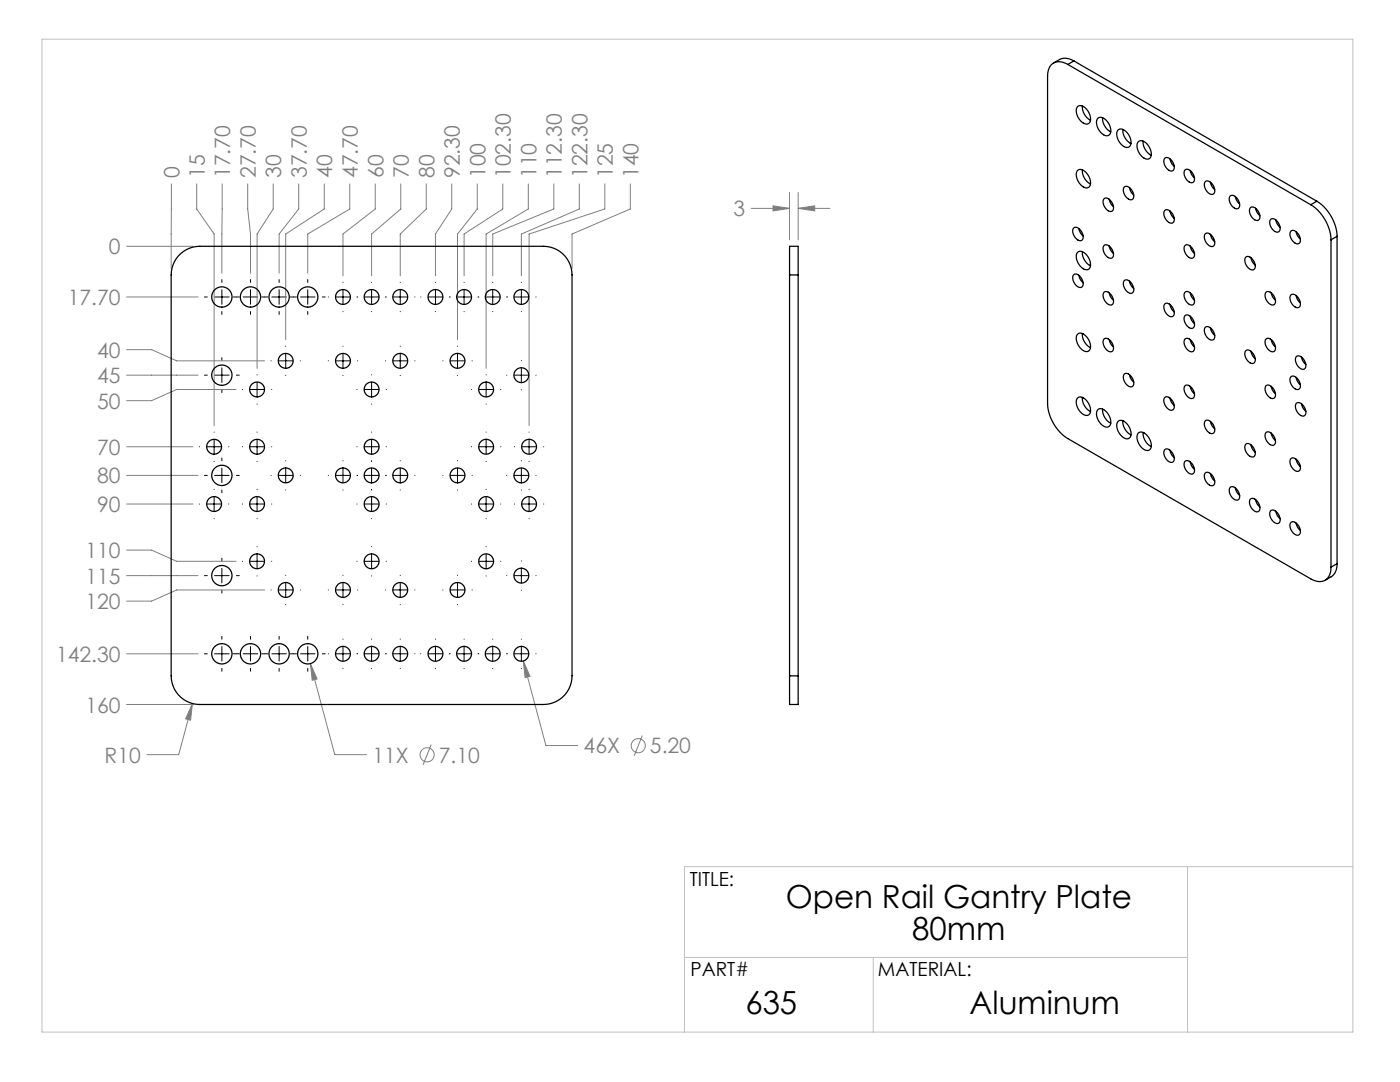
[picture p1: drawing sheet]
<svg xmlns="http://www.w3.org/2000/svg" width="279mm" height="216mm" viewBox="0 0 279 216" stroke-linecap="round" stroke-linejoin="round" font-family="sans-serif">
<g fill="none" stroke="#808080" stroke-width=".2">
<path d="M34.2 36.7v16.9M39.3 36.7v5l3.4 5v38.2M44.3 36.7v17.8M49.4 36.7v5l.6 5v7.8M54.5 36.7v5l-3.2 5v26.8M59.6 36.7v5l-3.9 5v7.8M64.7 36.7v5l-7.7 5v21.1M69.8 36.7v5l-8.4 5v7.8M74.9 36.7v5l-6.5 5v8.4M80 36.7v5l-5.8 5v8.4M85.1 36.7v5l-5.2 5v8.4M90.2 36.7v5l-3.3 5v8.4"/>
<path d="M95.3 36.7v5l-4 5v21.1M100.3 36.7v5l-7.7 5v8.4M105.4 36.7v5l-8.4 5v26.8M110.5 36.7v5l-12.2 5v8.4M115.6 36.7v5l-11.6 5v8.4M120.7 36.7v5l-15.1 5v38.2M125.8 36.7v5l-11.6 5v6.9M157.6 38.4v9.5M159.3 38.4v9.5M25.3 49.1h13.3M25.3 59.3h14.2M149.9 41.6h7.7"/>
<path d="M154.3 41.1l3.3 .5-3.3 .5zM159.3 41.6l3.3-.5v1zM159.3 41.6h6.3M25.3 69.8h5l5 2.2h17.5M25.3 74.9h14.2M47.1 77.7h-11.8l-5 2.3h-5M25.3 89.1h13.2M25.3 94.9h14.2M25.3 100.6h13.2M25.3 109.8h5l5 2.2h11.8M25.3 114.9h14.2M52.8 117.7h-17.5l-5 2.3h-5"/>
<path d="M25.3 130.5h14.2M61.9 132.4l1.4 3.1-1 .2zM61.9 132.4l4.9 18.2h6.4M104.4 131.9l1.4 3.1-1 .2zM104.4 131.9l4.6 16.9h6.3M25.3 140.6h13.3M38.4 140.4l-.4 3.3-.9-.3zM38.4 140.4l-2.7 10.2h-6.4M86 148.6l-1.6 4M128.2 146.8l-1.6 4"/>
<circle cx="85.2" cy="150.6" r="1.41"/>
<circle cx="127.4" cy="148.8" r="1.41"/>
</g>
<g fill="none" stroke="#000" stroke-width=".2">
<path d="M40.8 59.3h.6M42.8 59.3h2.9M44.3 55.8v.6M44.3 57.8v2.9M46.5 59.3h.6M47.2 59.3h.6M48.5 59.3h2.9M50 55.8v.6M50 57.8v2.9M52.2 59.3h.6M52.9 59.3h.6M54.3 59.3h2.9"/>
<path d="M55.7 55.8v.6M55.7 57.8v2.9M57.9 59.3h.6M58.6 59.3h.6M60 59.3h2.9M61.4 55.8v.6M61.4 57.8v2.9M64.3 59.3h.6M65.5 59.3h.1M67 59.3h2.9M68.4 56.3v.1M68.4 57.8v2.9"/>
<path d="M71.2 59.3h.1M71.4 59.3h.1M72.7 59.3h2.9M74.2 56.3v.1M74.2 57.8v2.9M76.9 59.3h.1M77.1 59.3h.1M78.4 59.3h2.9M79.9 56.3v.1M79.9 57.8v2.9M82.8 59.3h.1M84 59.3h.1"/>
<path d="M85.5 59.3h2.9M86.9 56.3v.1M86.9 57.8v2.9M89.7 59.3h.1M89.8 59.3h.1M91.2 59.3h2.9M92.6 56.3v.1M92.6 57.8v2.9M95.4 59.3h.1M95.5 59.3h.1M96.9 59.3h2.9M98.3 56.3v.1"/>
<path d="M98.3 57.8v2.9M101.1 59.3h.1M101.2 59.3h.1M102.6 59.3h2.9M104 56.3v.1M104 57.8v2.9M107 59.3h.1M40.8 74.9h.6M42.8 74.9h2.9M44.3 62.2v.5M44.3 71.4v.6M44.3 73.4v2.9"/>
<path d="M44.3 77.8v.5M47.2 74.9h.6M48.4 77.7h.1M49.9 77.7h2.9M50 62.2v.5M51.3 74.8h.1M51.3 76.3v2.9M54.1 72h.1M54.2 77.7h.1M55.6 72h2.9M55.7 62.2v.5M57 69.1h.1"/>
<path d="M57 70.6v2.9M57 74.9h.1M59.9 72h.1M61.4 62.2v.5M65.5 72h.1M67 72h2.9M68.4 62.2h.1M68.4 69.1h.1M68.4 70.6v2.9M68.4 74.9h.1M71.2 77.7h.1M71.4 72h.1"/>
<path d="M72.7 77.7h2.9M74.2 62.2h.1M74.2 74.8h.1M74.2 76.3v2.9M76.9 72h.1M77.1 77.7h.1M78.4 72h2.9M79.9 62.2h.1M79.9 69.1h.1M79.9 70.6v2.9M79.9 74.9h.1M82.8 72h.1"/>
<path d="M86.9 62.2h.1M88.4 72h.1M89.9 72h2.9M91.3 69.1h.1M91.3 70.6v2.9M91.3 74.9h.1M92.6 62.2h.1M94.1 77.7h.1M94.2 72h.1M95.6 77.7h2.9M97 74.8h.1M97 76.3v2.9"/>
<path d="M98.3 62.2h.1M99.9 77.7h.1M101.1 74.9h.1M102.6 74.9h2.9M104 62.2h.1M104 71.9v.1M104 73.4v2.9M104 77.8h.1M107 74.9h.1M39.8 89.1h.1M40.8 94.9h.6M41.3 89.1h2.9"/>
<path d="M42.7 86.2h.1M42.7 87.7v2.9M42.7 92v.1M42.7 97.6v.1M42.7 99.1v2.9M42.8 94.9h2.9M44.3 91.4v.6M44.3 93.4v2.9M44.3 97.8v.5M45.6 89.1h.1M47.2 94.9h.6M48.4 89.1h.1"/>
<path d="M49.9 89.1h2.9M51.3 80.6v.1M51.3 86.2h.1M51.3 87.7v2.9M51.3 92v.1M51.3 97.6v.1M51.3 99.1v2.9M54.1 94.9h.1M54.2 89.1h.1M55.6 94.9h2.9M57 91.9v.1M57 93.4v2.9"/>
<path d="M57 97.8h.1M59.9 94.9h.1M65.5 94.9h.1M67 94.9h2.9M68.4 91.9v.1M68.4 93.4v2.9M68.4 97.8h.1M71.2 94.9h.1M71.2 89.1h.1M71.4 94.9h.1M72.7 94.9h2.9M72.7 89.1h2.9"/>
<path d="M74.2 80.6v.1M74.2 86.2h.1M74.2 87.7v2.9M74.2 91.9v.1M74.2 92v.1M74.2 93.4v2.9M74.2 97.6v.1M74.2 97.8h.1M74.2 99.1v2.9M76.9 94.9h.1M77.1 94.9h.1M77.1 89.1h.1"/>
<path d="M78.4 94.9h2.9M79.9 91.9v.1M79.9 93.4v2.9M79.9 97.8h.1M82.8 94.9h.1M88.4 94.9h.1M89.9 94.9h2.9M91.3 91.9v.1M91.3 93.4v2.9M91.3 97.8h.1M94.1 89.1h.1M94.2 94.9h.1"/>
<path d="M95.6 89.1h2.9M97 80.6v.1M97 86.2h.1M97 87.7v2.9M97 92v.1M97 97.6v.1M97 99.1v2.9M99.9 89.1h.1M101.1 94.9h.1M102.6 94.9h2.9M102.7 89.1h.1M104 91.9v.1"/>
<path d="M104 93.4v2.9M104 97.8h.1M104.1 89.1h2.9M105.6 86.2h.1M105.6 87.7v2.9M105.6 92v.1M105.6 97.6v.1M105.6 99.1v2.9M107 94.9h.1M108.5 89.1h.1M39.8 100.6h.1M40.8 114.9h.6"/>
<path d="M41.3 100.6h2.9M42.7 103.5h.1M42.8 114.9h2.9M44.3 111.4v.6M44.3 113.4v2.9M44.3 117.8v.5M45.6 100.6h.1M47.2 114.9h.6M48.4 100.6h.1M48.4 112h.1M49.9 100.6h2.9M49.9 112h2.9"/>
<path d="M51.3 103.5h.1M51.3 109.1h.1M51.3 110.6v2.9M51.3 114.9h.1M54.1 117.7h.1M54.2 100.6h.1M54.2 112h.1M55.6 117.7h2.9M57 114.8h.1M57 116.3v2.9M59.9 117.7h.1M65.5 117.7h.1"/>
<path d="M67 117.7h2.9M68.4 114.8h.1M68.4 116.3v2.9M71.2 100.6h.1M71.2 112h.1M71.4 117.7h.1M72.7 100.6h2.9M72.7 112h2.9M74.2 103.5h.1M74.2 109.1h.1M74.2 110.6v2.9M74.2 114.9h.1"/>
<path d="M76.9 117.7h.1M77.1 100.6h.1M77.1 112h.1M78.4 117.7h2.9M79.9 114.8h.1M79.9 116.3v2.9M82.8 117.7h.1M88.4 117.7h.1M89.9 117.7h2.9M91.3 114.8h.1M91.3 116.3v2.9M94.1 100.6h.1"/>
<path d="M94.1 112h.1M94.2 117.7h.1M95.6 100.6h2.9M95.6 112h2.9M97 103.5h.1M97 109.1h.1M97 110.6v2.9M97 114.9h.1M99.9 100.6h.1M99.9 112h.1M101.1 114.9h.1M102.6 114.9h2.9"/>
<path d="M102.7 100.6h.1M104 111.9v.1M104 113.4v2.9M104 117.8h.1M104.1 100.6h2.9M105.6 103.5h.1M107 114.9h.1M108.5 100.6h.1M40.8 130.5h.6M42.8 130.5h2.9M44.3 127v.6M44.3 129v2.9"/>
<path d="M44.3 133.4v.5M46.5 130.5h.6M47.2 130.5h.6M48.5 130.5h2.9M50 127v.6M50 129v2.9M50 133.4v.5M52.2 130.5h.6M52.9 130.5h.6M54.3 130.5h2.9M55.7 127v.6M55.7 129v2.9"/>
<path d="M55.7 133.4v.5M57 120.6v.1M57.9 130.5h.6M58.6 130.5h.6M60 130.5h2.9M61.4 127v.6M61.4 129v2.9M61.4 133.4v.5M64.3 130.5h.6M65.5 130.5h.1M67 130.5h2.9M68.4 120.6v.1"/>
<path d="M68.4 127.5v.1M68.4 129v2.9M68.4 133.4h.1M71.2 130.5h.1M71.4 130.5h.1M72.7 130.5h2.9M74.2 127.5v.1M74.2 129v2.9M74.2 133.4h.1M76.9 130.5h.1M77.1 130.5h.1M78.4 130.5h2.9"/>
<path d="M79.9 120.6v.1M79.9 127.5v.1M79.9 129v2.9M79.9 133.4h.1M82.8 130.5h.1M84 130.5h.1M85.5 130.5h2.9M86.9 127.5v.1M86.9 129v2.9M86.9 133.4h.1M89.7 130.5h.1M89.8 130.5h.1"/>
<path d="M91.2 130.5h2.9M91.3 120.6v.1M92.6 127.5v.1M92.6 129v2.9M92.6 133.4h.1M95.4 130.5h.1M95.5 130.5h.1M96.9 130.5h2.9M98.3 127.5v.1M98.3 129v2.9M98.3 133.4h.1M101.1 130.5h.1"/>
<path d="M101.2 130.5h.1M102.6 130.5h2.9M104 127.5v.1M104 129v2.9M104 133.4h.1M107 130.5h.1"/>
</g>
<path d="M8.4 7.8h261.6v198.1h-261.6zM237 172.9v33M270 172.9h-133.4v33M136.6 191h100.4M174.3 191v14.9" fill="none" stroke="#c0c0c0" stroke-width=".2"/>
<path d="M38.4 140.4l-1.3 3 .9 .3zM61.9 132.4l.4 3.3 1-.2zM104.4 131.9l.4 3.3 1-.2zM154.3 41.1l3.3 .5-3.3 .5zM159.3 41.6l3.3-.5v1z" fill="#808080"/>
<g fill="none" stroke="#000" stroke-width=".25">
<path d="M213.1 12.9a2.39 2.39 0 0 0-3.9 1.2l-.1 1.1v65.3a8.9 8.9 0 0 0 4 7l48.5 28a2.39 2.39 0 0 0 3.9-1.3l.1-1M213.1 12.9l48.5 28M214.3 12.2l-.9-.5a2.41 2.41 0 0 0-1.9 .2l-1.3 .7M214.3 12.2l-1.2 .7M214.3 12.2l48.5 28M215.1 21.2a1.56 1.56 0 0 1 2.1 1 1.9 1.9 0 0 1 .1 2.5 1.78 1.78 0 0 1-2.1-1.2l-.4-1.2v-.6zM215.1 34a1.56 1.56 0 0 1 2.1 .9 1.9 1.9 0 0 1 .1 2.5 1.78 1.78 0 0 1-2.1-1.2l-.4-1.1v-.7zM216 21.2a3 3 0 0 0 1.6 2.8M216 33.9a3 3 0 0 0 1.6 2.8M219.1 23.6a1.56 1.56 0 0 1 2.1 .9 1.9 1.9 0 0 1 .1 2.5 1.78 1.78 0 0 1-2.1-1.2l-.3-.8-.1-.7zM220 23.5a3 3 0 0 0 1.7 2.8M220.3 39.7a1.28 1.28 0 0 1 1.8 1l.1 .3a.76 .76 0 0 1-.2 1.1 .76 .76 0 0 1-1.1-.2 1.85 1.85 0 0 1-.6-2.2z"/>
<path d="M221.4 39.8l.3 .9 .5 .5M223.2 25.9a1.56 1.56 0 0 1 2 1 1.9 1.9 0 0 1 .1 2.4 1.78 1.78 0 0 1-2-1.2l-.3-.7-.1-.7zM224.1 25.8a3 3 0 0 0 1.6 2.8M224.4 37.3a1.28 1.28 0 0 1 1.7 1l.1 .4a.76 .76 0 0 1-.1 1 .76 .76 0 0 1-1.1-.1 1.85 1.85 0 0 1-.6-2.3zM225.4 37.4l.3 .9 .6 .6M227.2 28.2a1.56 1.56 0 0 1 2.1 1 1.9 1.9 0 0 1 .1 2.5 1.78 1.78 0 0 1-2.1-1.2l-.4-1.2v-.6zM228.1 28.2a3 3 0 0 0 1.7 2.8M232.4 31.6a1.28 1.28 0 0 1 1.8 1l.1 .3a.76 .76 0 0 1-.2 1.1 .76 .76 0 0 1-1-.2 1.85 1.85 0 0 1-.7-2.2zM233.5 31.7l.3 .9 .5 .6M236.5 33.9a1.28 1.28 0 0 1 1.7 1l.1 .4a.76 .76 0 0 1-.1 1 .76 .76 0 0 1-1.1-.2 1.85 1.85 0 0 1-.6-2.2zM237.5 34l.4 .9 .5 .6M240.5 36.3a1.28 1.28 0 0 1 1.8 1l.1 .3a.76 .76 0 0 1-.2 1.1 .76 .76 0 0 1-1.1-.2 1.86 1.86 0 0 1-.6-2.2z"/>
<path d="M241.6 36.4l.3 .9 .5 .5M245.5 39.1a1.28 1.28 0 0 1 1.7 1l.1 .4a.76 .76 0 0 1-.1 1 .76 .76 0 0 1-1.1-.2 1.86 1.86 0 0 1-.6-2.2zM246.5 39.2l.4 .9 .5 .6M35.6 51.1a5.7 5.7 0 0 1 4.3-2h68.5a5.7 5.7 0 0 1 5.8 5.8v80a5.7 5.7 0 0 1-5.8 5.7h-68.5a5.7 5.7 0 0 1-5.7-5.7v-80a5.7 5.7 0 0 1 1.4-3.8zM157.6 54.9v-5.8h1.7v5.8M157.6 54.9h1.7M157.6 54.9v80M159.3 54.9v80M214.3 54.8a1.28 1.28 0 0 1 1.7 1l.1 .4a.76 .76 0 0 1-.1 1 .76 .76 0 0 1-1.1-.1 1.86 1.86 0 0 1-.6-2.3zM214.3 45.5a1.28 1.28 0 0 1 1.7 1l.1 .3a.76 .76 0 0 1-.1 1.1 .76 .76 0 0 1-1.1-.2 1.86 1.86 0 0 1-.6-2.2zM215.1 50.3a1.56 1.56 0 0 1 2.1 1 1.9 1.9 0 0 1 .1 2.4 1.78 1.78 0 0 1-2.1-1.2l-.4-1.1v-.6zM215.3 45.6l.3 .9 .6 .6"/>
<path d="M215.3 54.9l.3 .9 .6 .6M216 50.2a3 3 0 0 0 1.6 2.8M220.3 49a1.28 1.28 0 0 1 1.8 1l.1 .3a.76 .76 0 0 1-.2 1.1 .76 .76 0 0 1-1.1-.2 1.85 1.85 0 0 1-.6-2.2zM220.3 58.3a1.28 1.28 0 0 1 1.8 1l.1 .4a.76 .76 0 0 1-.2 1 .76 .76 0 0 1-1.1-.1 1.85 1.85 0 0 1-.6-2.3zM221.4 49.1l.3 .9 .5 .6M221.4 58.4l.3 .9 .5 .6M224.4 56a1.28 1.28 0 0 1 1.7 1l.1 .3a.76 .76 0 0 1-.1 1.1 .76 .76 0 0 1-1.1-.2 1.85 1.85 0 0 1-.6-2.2zM225.4 56.1l.3 .9 .6 .6M232.4 42a1.28 1.28 0 0 1 1.8 1l.1 .3a.76 .76 0 0 1-.2 1.1 .76 .76 0 0 1-1-.2 1.85 1.85 0 0 1-.7-2.2zM233.5 42.1l.3 .9 .5 .6M236.5 58.3a1.28 1.28 0 0 1 1.7 1l.1 .4a.76 .76 0 0 1-.1 1 .76 .76 0 0 1-1.1-.2 1.85 1.85 0 0 1-.6-2.2zM236.5 49a1.28 1.28 0 0 1 1.7 1l.1 .3a.76 .76 0 0 1-.1 1.1 .76 .76 0 0 1-1.1-.2 1.85 1.85 0 0 1-.6-2.2z"/>
<path d="M237.5 49.1l.4 .9 .5 .6M237.5 58.4l.4 .9 .5 .6M240.5 46.7a1.28 1.28 0 0 1 1.8 1l.1 .3a.76 .76 0 0 1-.2 1.1 .76 .76 0 0 1-1.1-.2 1.86 1.86 0 0 1-.6-2.2zM241.6 46.8l.3 .9 .5 .5M248.6 51.3a1.28 1.28 0 0 1 1.7 1l.2 .4a.76 .76 0 0 1-.2 1 .76 .76 0 0 1-1.1-.2 1.85 1.85 0 0 1-.6-2.2zM249.5 41.5a1.28 1.28 0 0 1 1.8 1l.1 .3a.76 .76 0 0 1-.2 1.1 .76 .76 0 0 1-1.1-.2 1.85 1.85 0 0 1-.6-2.2zM249.6 51.4l.4 .9 .5 .6M250.6 41.6l.3 .9 .5 .5M252.6 58.3a1.28 1.28 0 0 1 1.8 1l.1 .4a.76 .76 0 0 1-.2 1 .76 .76 0 0 1-1-.2 1.86 1.86 0 0 1-.7-2.2zM253.6 43.8a1.28 1.28 0 0 1 1.7 1l.1 .3a.76 .76 0 0 1-.1 1.1 .76 .76 0 0 1-1.1-.2 1.85 1.85 0 0 1-.6-2.2zM253.7 58.4l.3 .9 .5 .6M254.6 43.9l.4 .9 .5 .6"/>
<path d="M257.6 46.1a1.28 1.28 0 0 1 1.7 1l.2 .4a.76 .76 0 0 1-.2 1 .76 .76 0 0 1-1.1-.2 1.86 1.86 0 0 1-.6-2.2zM257.6 58.9a1.28 1.28 0 0 1 1.7 1l.2 .3a.76 .76 0 0 1-.2 1.1 .76 .76 0 0 1-1.1-.2 1.86 1.86 0 0 1-.6-2.2zM258.7 46.2l.3 .9 .5 .6M258.7 59l.3 .9 .5 .5M261.6 40.9a8.9 8.9 0 0 1 4 6.9M262.8 40.2a8.9 8.9 0 0 1 4 6.9M262.8 40.2l-1.2 .7M265.6 47.8v65.4M266.8 47.1l-1.2 .7M266.8 47.1v65.4M215 66.7a1.37 1.37 0 0 1 2 .7 2.15 2.15 0 0 1 .4 2.6 1.56 1.56 0 0 1-2.1-1l-.5-1.1v-.7zM215 79.5a1.37 1.37 0 0 1 2 .7 2.15 2.15 0 0 1 .4 2.5 1.56 1.56 0 0 1-2.1-.9l-.5-1.1v-.7z"/>
<path d="M216 66.6a3 3 0 0 0 1.6 2.8M216 79.3a3 3 0 0 0 1.6 2.8M220.3 67.7a1.28 1.28 0 0 1 1.8 1l.1 .3a.76 .76 0 0 1-.2 1.1 .76 .76 0 0 1-1.1-.2 1.86 1.86 0 0 1-.6-2.2zM221.4 67.8l.3 .9 .5 .5M224.4 74.7a1.28 1.28 0 0 1 1.7 1l.1 .3a.76 .76 0 0 1-.1 1.1 .76 .76 0 0 1-1.1-.2 1.85 1.85 0 0 1-.6-2.2zM225.4 74.8l.3 .9 .6 .5M232.4 60.7a1.28 1.28 0 0 1 1.8 1l.1 .3a.76 .76 0 0 1-.2 1.1 .76 .76 0 0 1-1-.2 1.85 1.85 0 0 1-.7-2.2zM232.4 79.3a1.28 1.28 0 0 1 1.8 1l.1 .4a.76 .76 0 0 1-.2 1 .76 .76 0 0 1-1-.2 1.85 1.85 0 0 1-.7-2.2zM233.5 60.8l.3 .9 .5 .5M233.5 79.4l.3 .9 .5 .6M236.5 77a1.28 1.28 0 0 1 1.7 1l.1 .3a.76 .76 0 0 1-.1 1.1 .76 .76 0 0 1-1.1-.2 1.85 1.85 0 0 1-.6-2.2zM236.5 67.7a1.28 1.28 0 0 1 1.7 1l.1 .3a.76 .76 0 0 1-.1 1.1 .76 .76 0 0 1-1.1-.2 1.85 1.85 0 0 1-.6-2.2z"/>
<path d="M236.5 63a1.28 1.28 0 0 1 1.7 1l.1 .3a.76 .76 0 0 1-.1 1.1 .76 .76 0 0 1-1.1-.2 1.85 1.85 0 0 1-.6-2.2zM237.5 63.1l.4 .9 .5 .6M237.5 67.8l.4 .9 .5 .5M237.5 77.1l.4 .9 .5 .6M240.5 65.3a1.28 1.28 0 0 1 1.8 1l.1 .4a.76 .76 0 0 1-.2 1 .76 .76 0 0 1-1.1-.2 1.86 1.86 0 0 1-.6-2.2zM241.6 65.4l.3 .9 .5 .6M248.6 70a1.28 1.28 0 0 1 1.7 1l.2 .3a.76 .76 0 0 1-.2 1.1 .76 .76 0 0 1-1.1-.2 1.85 1.85 0 0 1-.6-2.2zM249.6 70.1l.4 .9 .5 .6M252.6 77a1.28 1.28 0 0 1 1.8 1l.1 .3a.76 .76 0 0 1-.2 1.1 .76 .76 0 0 1-1-.2 1.86 1.86 0 0 1-.7-2.2zM252.6 67.7a1.28 1.28 0 0 1 1.8 1l.1 .3a.76 .76 0 0 1-.2 1.1 .76 .76 0 0 1-1-.2 1.86 1.86 0 0 1-.7-2.2zM253.7 67.8l.3 .9 .5 .5M253.7 77.1l.3 .9 .5 .6"/>
<path d="M257.6 75.2a1.28 1.28 0 0 1 1.7 1l.2 .3a.76 .76 0 0 1-.2 1.1 .76 .76 0 0 1-1.1-.2 1.86 1.86 0 0 1-.6-2.2zM258.7 75.3l.3 .9 .5 .6M258.7 71.2a1.28 1.28 0 0 1 1.7 1l.2 .3a.76 .76 0 0 1-.2 1.1 .76 .76 0 0 1-1.1-.2 1.85 1.85 0 0 1-.6-2.2zM259.7 71.3l.4 .9 .5 .5M219 81.8a1.37 1.37 0 0 1 2.1 .7 2.15 2.15 0 0 1 .3 2.6 1.56 1.56 0 0 1-2.1-1l-.5-1.5zM220 81.6a3 3 0 0 0 1.7 2.8M223.1 84.1a1.37 1.37 0 0 1 2 .7 2.15 2.15 0 0 1 .3 2.6 1.56 1.56 0 0 1-2-1l-.5-1.4zM224.1 84a3 3 0 0 0 1.6 2.8M227.1 86.5a1.37 1.37 0 0 1 2.1 .7 2.15 2.15 0 0 1 .3 2.5 1.56 1.56 0 0 1-2.1-.9l-.5-1.1v-.7zM228.1 86.3a3 3 0 0 0 1.7 2.8M232.4 89.7a1.28 1.28 0 0 1 1.8 1l.1 .4a.76 .76 0 0 1-.2 1 .76 .76 0 0 1-1-.1 1.85 1.85 0 0 1-.7-2.3zM233.5 89.8l.3 .9 .5 .6"/>
<path d="M236.5 92.1a1.28 1.28 0 0 1 1.7 1l.1 .3a.76 .76 0 0 1-.1 1.1 .76 .76 0 0 1-1.1-.2 1.85 1.85 0 0 1-.6-2.2zM237.5 92.2l.4 .9 .5 .5M240.5 84a1.28 1.28 0 0 1 1.8 1l.1 .3a.76 .76 0 0 1-.2 1.1 .76 .76 0 0 1-1.1-.2 1.86 1.86 0 0 1-.6-2.2zM240.5 94.4a1.28 1.28 0 0 1 1.8 1l.1 .3a.76 .76 0 0 1-.2 1.1 .76 .76 0 0 1-1.1-.2 1.86 1.86 0 0 1-.6-2.2zM241.6 84.1l.3 .9 .5 .6M241.6 94.5l.3 .9 .5 .6M245.5 97.3a1.28 1.28 0 0 1 1.7 1l.1 .3a.76 .76 0 0 1-.1 1.1 .76 .76 0 0 1-1.1-.2 1.86 1.86 0 0 1-.6-2.2zM246.5 97.4l.4 .9 .5 .5M248.6 88.7a1.28 1.28 0 0 1 1.7 1l.2 .3a.76 .76 0 0 1-.2 1.1 .76 .76 0 0 1-1.1-.2 1.85 1.85 0 0 1-.6-2.2zM249.5 99.6a1.28 1.28 0 0 1 1.8 1l.1 .3a.76 .76 0 0 1-.2 1.1 .76 .76 0 0 1-1.1-.2 1.86 1.86 0 0 1-.6-2.2zM249.6 88.8l.4 .9 .5 .5M250.6 99.7l.3 .9 .5 .6"/>
<path d="M252.6 86.3a1.28 1.28 0 0 1 1.8 1l.1 .3a.76 .76 0 0 1-.2 1.1 .76 .76 0 0 1-1-.2 1.86 1.86 0 0 1-.7-2.2zM253.7 86.4l.3 .9 .5 .6M257.6 91.5a1.28 1.28 0 0 1 1.7 1l.2 .4a.76 .76 0 0 1-.2 1 .76 .76 0 0 1-1.1-.2 1.86 1.86 0 0 1-.6-2.2zM258.7 91.6l.3 .9 .5 .6M258.7 80.5a1.28 1.28 0 0 1 1.7 1l.2 .3a.76 .76 0 0 1-.2 1.1 .76 .76 0 0 1-1.1-.2 1.85 1.85 0 0 1-.6-2.2zM259.7 80.6l.4 .9 .5 .6M253.6 101.9a1.28 1.28 0 0 1 1.7 1l.1 .4a.76 .76 0 0 1-.1 1 .76 .76 0 0 1-1.1-.1 1.86 1.86 0 0 1-.6-2.3zM254.6 102l.4 .9 .5 .6M257.6 104.3a1.28 1.28 0 0 1 1.7 1l.2 .3a.76 .76 0 0 1-.2 1.1 .76 .76 0 0 1-1.1-.2 1.86 1.86 0 0 1-.6-2.2zM258.7 104.4l.3 .9 .5 .5M266.8 112.5l-.1 1a2.41 2.41 0 0 1-1 1.6l-1.3 .7M266.8 112.5l-1.2 .7"/>
<path d="M157.6 134.9v5.7h1.7v-5.7M157.6 134.9h1.7"/>
<circle cx="44.3" cy="59.3" r="2.03"/>
<circle cx="50" cy="59.3" r="2.03"/>
<circle cx="55.7" cy="59.3" r="2.03"/>
<circle cx="61.4" cy="59.3" r="2.03"/>
<circle cx="68.4" cy="59.3" r="1.49"/>
<circle cx="74.2" cy="59.3" r="1.49"/>
<circle cx="79.9" cy="59.3" r="1.49"/>
<circle cx="86.9" cy="59.3" r="1.49"/>
<circle cx="92.6" cy="59.3" r="1.49"/>
<circle cx="98.3" cy="59.3" r="1.49"/>
<circle cx="104" cy="59.3" r="1.49"/>
<circle cx="44.3" cy="74.9" r="2.03"/>
<circle cx="51.3" cy="77.7" r="1.49"/>
<circle cx="57" cy="72" r="1.49"/>
<circle cx="68.4" cy="72" r="1.49"/>
<circle cx="74.2" cy="77.7" r="1.49"/>
<circle cx="79.9" cy="72" r="1.49"/>
<circle cx="91.3" cy="72" r="1.49"/>
<circle cx="97" cy="77.7" r="1.49"/>
<circle cx="104" cy="74.9" r="1.49"/>
<circle cx="42.7" cy="89.1" r="1.49"/>
<circle cx="44.3" cy="94.9" r="2.03"/>
<circle cx="51.3" cy="89.1" r="1.49"/>
<circle cx="57" cy="94.9" r="1.49"/>
<circle cx="68.4" cy="94.9" r="1.49"/>
<circle cx="74.2" cy="89.1" r="1.49"/>
<circle cx="74.2" cy="94.9" r="1.49"/>
<circle cx="79.9" cy="94.9" r="1.49"/>
<circle cx="91.3" cy="94.9" r="1.49"/>
<circle cx="97" cy="89.1" r="1.49"/>
<circle cx="104" cy="94.9" r="1.49"/>
<circle cx="105.6" cy="89.1" r="1.49"/>
<circle cx="42.7" cy="100.6" r="1.49"/>
<circle cx="44.3" cy="114.9" r="2.03"/>
<circle cx="51.3" cy="112" r="1.49"/>
<circle cx="51.3" cy="100.6" r="1.49"/>
<circle cx="57" cy="117.7" r="1.49"/>
<circle cx="68.4" cy="117.7" r="1.49"/>
<circle cx="74.2" cy="112" r="1.49"/>
<circle cx="74.2" cy="100.6" r="1.49"/>
<circle cx="79.9" cy="117.7" r="1.49"/>
<circle cx="91.3" cy="117.7" r="1.49"/>
<circle cx="97" cy="100.6" r="1.49"/>
<circle cx="97" cy="112" r="1.49"/>
<circle cx="104" cy="114.9" r="1.49"/>
<circle cx="105.6" cy="100.6" r="1.49"/>
<circle cx="44.3" cy="130.5" r="2.03"/>
<circle cx="50" cy="130.5" r="2.03"/>
<circle cx="55.7" cy="130.5" r="2.03"/>
<circle cx="61.4" cy="130.5" r="2.03"/>
<circle cx="68.4" cy="130.5" r="1.49"/>
<circle cx="74.2" cy="130.5" r="1.49"/>
<circle cx="79.9" cy="130.5" r="1.49"/>
<circle cx="86.9" cy="130.5" r="1.49"/>
<circle cx="92.6" cy="130.5" r="1.49"/>
<circle cx="98.3" cy="130.5" r="1.49"/>
<circle cx="104" cy="130.5" r="1.49"/>
</g>
<g font-size="6.3">
<text x="156.8" y="181.3">Open Rail Gantry Plate</text>
<text x="182.1" y="187.6">80mm</text>
<text x="148.8" y="202.3">635</text>
<text x="193.5" y="202.3">Aluminum</text>
</g>
<g font-size="4.2" fill="#808080">
<text x="35.8" y="35.5" transform="rotate(-90 35.8 35.5)">0</text>
<text x="40.9" y="35.5" transform="rotate(-90 40.9 35.5)">15</text>
<text x="45.9" y="35.5" transform="rotate(-90 45.9 35.5)">17.70</text>
<text x="51" y="35.5" transform="rotate(-90 51 35.5)">27.70</text>
<text x="56.1" y="35.5" transform="rotate(-90 56.1 35.5)">30</text>
<text x="61.2" y="35.5" transform="rotate(-90 61.2 35.5)">37.70</text>
<text x="66.3" y="35.5" transform="rotate(-90 66.3 35.5)">40</text>
<text x="71.4" y="35.5" transform="rotate(-90 71.4 35.5)">47.70</text>
<text x="76.5" y="35.5" transform="rotate(-90 76.5 35.5)">60</text>
<text x="81.6" y="35.5" transform="rotate(-90 81.6 35.5)">70</text>
<text x="86.7" y="35.5" transform="rotate(-90 86.7 35.5)">80</text>
<text x="91.8" y="35.5" transform="rotate(-90 91.8 35.5)">92.30</text>
<text x="96.9" y="35.5" transform="rotate(-90 96.9 35.5)">100</text>
<text x="102" y="35.5" transform="rotate(-90 102 35.5)">102.30</text>
<text x="107.1" y="35.5" transform="rotate(-90 107.1 35.5)">110</text>
<text x="112.2" y="35.5" transform="rotate(-90 112.2 35.5)">112.30</text>
<text x="117.2" y="35.5" transform="rotate(-90 117.2 35.5)">122.30</text>
<text x="122.3" y="35.5" transform="rotate(-90 122.3 35.5)">125</text>
<text x="127.4" y="35.5" transform="rotate(-90 127.4 35.5)">140</text>
<text x="146.4" y="43.2">3</text>
<text x="21.7" y="50.7">0</text>
<text x="13.5" y="60.9">17.70</text>
<text x="19.4" y="71.4">40</text>
<text x="19.4" y="76.5">45</text>
<text x="19.4" y="81.6">50</text>
<text x="19.4" y="90.8">70</text>
<text x="19.4" y="96.5">80</text>
<text x="19.4" y="102.2">90</text>
<text x="17" y="111.4">110</text>
<text x="17" y="116.5">115</text>
<text x="17" y="121.6">120</text>
<text x="11.2" y="132.1">142.30</text>
<text x="17" y="142.2">160</text>
<text x="20.9" y="152.2">R10</text>
<text x="74.3" y="152.2">11X</text>
<text x="87.6" y="152.2">7.10</text>
<text x="116.5" y="150.3">46X</text>
<text x="129.7" y="150.3">5.20</text>
</g>
<g font-size="3.9">
<text x="137.7" y="176.8">TITLE:</text>
<text x="137.8" y="194.8">PART#</text>
<text x="175.2" y="194.8">MATERIAL:</text>
</g>
</svg>
